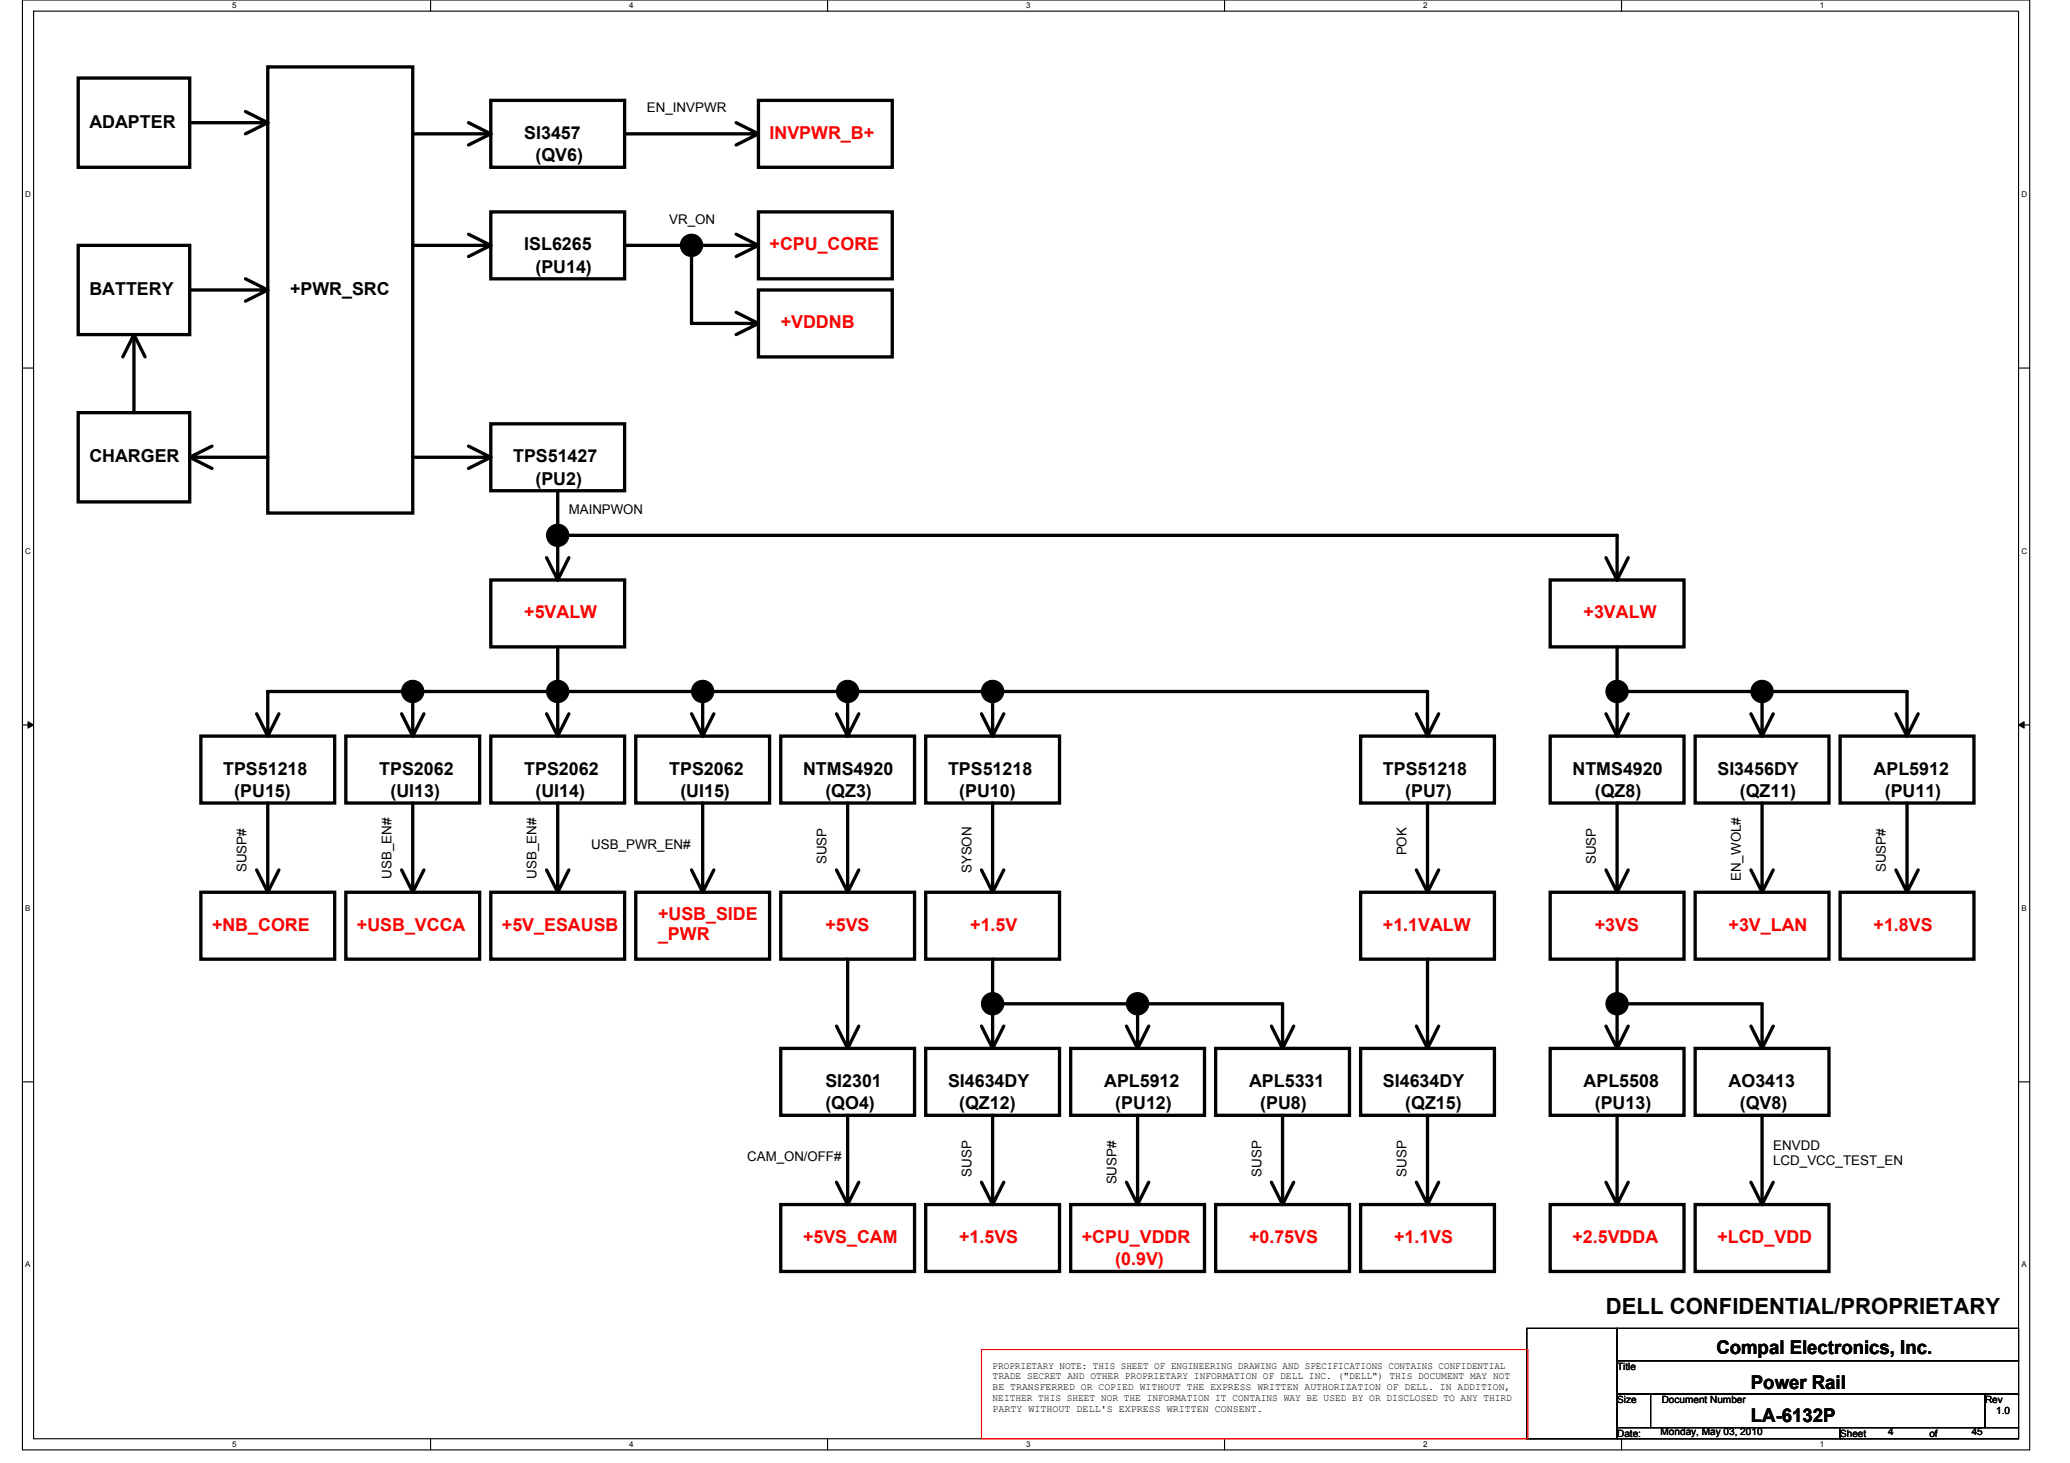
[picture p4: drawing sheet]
<svg xmlns="http://www.w3.org/2000/svg" width="297mm" height="210mm" viewBox="0 0 297 210" stroke-linecap="round" stroke-linejoin="round" font-family="sans-serif">
<path d="M3.2 0h288.1v208h-288.1zM4.8 1.6h284.9v204.8h-284.9z" fill="none" stroke="#000" stroke-width=".16"/>
<g fill="#fff">
<path d="M33.3 .2h.6v1.2h-.6z"/>
<path d="M33.3 206.6h.6v1.3h-.6z"/>
</g>
<path d="M61.8 0v1.6M61.8 206.4v1.6" fill="none" stroke="#000" stroke-width=".16"/>
<g fill="#fff">
<path d="M90.3 .2h.6v1.2h-.6z"/>
<path d="M90.3 206.6h.6v1.3h-.6z"/>
</g>
<path d="M118.8 0v1.6M118.8 206.4v1.6" fill="none" stroke="#000" stroke-width=".16"/>
<g fill="#fff">
<path d="M147.2 .2h.7v1.2h-.7z"/>
<path d="M147.2 206.6h.7v1.3h-.7z"/>
</g>
<path d="M175.7 0v1.6M175.7 206.4v1.6" fill="none" stroke="#000" stroke-width=".16"/>
<g fill="#fff">
<path d="M204.2 .2h.6v1.2h-.6z"/>
<path d="M204.2 206.6h.6v1.3h-.6z"/>
</g>
<path d="M232.7 0v1.6M232.7 206.4v1.6" fill="none" stroke="#000" stroke-width=".16"/>
<g fill="#fff">
<path d="M261.2 .2h.6v1.2h-.6z"/>
<path d="M261.2 206.6h.6v1.3h-.6z"/>
<path d="M3.6 27.2h.8v1.3h-.8z"/>
<path d="M290.1 27.2h.8v1.3h-.8z"/>
<path d="M3.6 78.4h.8v1.3h-.8z"/>
<path d="M290.1 78.4h.8v1.3h-.8z"/>
</g>
<path d="M3.2 52.8h1.6M289.7 52.8h1.6" fill="none" stroke="#000" stroke-width=".16"/>
<g fill="#fff">
<path d="M3.6 129.6h.8v1.3h-.8z"/>
<path d="M290.1 129.6h.7v1.3h-.7z"/>
</g>
<path d="M3.2 104h1.6M289.7 104h1.6" fill="none" stroke="#000" stroke-width=".16"/>
<path d="M4 103.5l.8 .5-.8 .5zM289.7 104l.8-.5v1z" fill="#000" stroke="#000" stroke-width=".14"/>
<g fill="#fff">
<path d="M3.6 180.8h.8v1.3h-.8z"/>
<path d="M290.1 180.8h.7v1.3h-.7z"/>
</g>
<path d="M3.2 155.2h1.6M289.7 155.2h1.6M219.1 190.6h12.9v15.8h-12.9zM232 190.6h57.7v4.6h-57.7zM232 195.2h57.7v4.8h-57.7zM232 204.8h32.1v1.6h-32.1zM232 200h4.8v4.8h-4.8zM236.8 200h48.1v4.8h-48.1zM264.1 204.8h25.6v1.6h-25.6zM284.9 200h4.8v4.8h-4.8z" fill="none" stroke="#000" stroke-width=".16"/>
<g fill="none" stroke="#000" stroke-width=".48">
<path d="M11.2 11.2h16v12.8h-16zM27.2 17.6h11.2l-3.2 1.6M35.2 16l3.2 1.6M38.4 9.6h20.8v64h-20.8zM59.2 19.2h11.2M67.2 17.6l3.2 1.6M70.4 14.4h19.2v9.6h-19.2zM70.4 19.2l-3.2 1.6M89.6 19.2h19.2M105.6 17.6l3.2 1.6M108.8 14.4h19.2v9.6h-19.2zM108.8 19.2l-3.2 1.6"/>
<path d="M11.2 35.2h16v12.8h-16zM59.2 35.2h11.2l-3.2 1.6M67.2 33.6l3.2 1.6M70.4 30.4h19.2v9.6h-19.2zM89.6 35.2h19.2M99.2 35.2v11.2h9.6M105.6 33.6l3.2 1.6M108.8 30.4h19.2v9.6h-19.2zM108.8 35.2l-3.2 1.6M11.2 59.2h16v12.8h-16zM19.2 48v11.2M19.2 48l-1.6 3.2"/>
<path d="M19.2 48l1.6 3.2M27.2 41.6h11.2l-3.2 1.6M35.2 40l3.2 1.6M105.6 44.8l3.2 1.6M108.8 41.6h19.2v9.6h-19.2zM108.8 46.4l-3.2 1.6M27.2 65.6h11.2M30.4 64l-3.2 1.6 3.2 1.6M59.2 65.6h11.2l-3.2 1.6M67.2 64l3.2 1.6M70.4 60.8h19.2v9.6h-19.2zM80 70.4v12.8"/>
<path d="M80 76.8h152v6.4M59.2 99.2v6.4M70.4 83.2h19.2v9.6h-19.2zM78.4 80l1.6 3.2M80 92.8v12.8M81.6 80l-1.6 3.2M100.8 99.2v6.4M121.6 99.2v6.4M142.4 99.2v6.4M222.4 83.2h19.3v9.6h-19.3zM230.4 80l1.6 3.2M232 92.8v12.8"/>
<path d="M232 99.2h41.7v6.4M233.6 80l-1.6 3.2M252.9 99.2v6.4M28.8 105.6h19.2v9.6h-19.2zM36.8 102.4l1.6 3.2M38.4 105.6v-6.4h166.4v6.4M38.4 115.2v12.8M40 102.4l-1.6 3.2M49.6 105.6h19.2v9.6h-19.2zM57.6 102.4l1.6 3.2M59.2 115.2v12.8M60.8 102.4l-1.6 3.2"/>
<path d="M70.4 105.6h19.2v9.6h-19.2zM78.4 102.4l1.6 3.2M80 115.2v12.8M81.6 102.4l-1.6 3.2M91.2 105.6h19.2v9.6h-19.2zM99.2 102.4l1.6 3.2M100.8 115.2v12.8M102.4 102.4l-1.6 3.2M112 105.6h19.2v9.6h-19.2zM120 102.4l1.6 3.2M121.6 115.2v12.8M123.2 102.4l-1.6 3.2"/>
<path d="M132.8 105.6h19.2v9.6h-19.2zM140.8 102.4l1.6 3.2M142.4 115.2v12.8M144 102.4l-1.6 3.2M195.2 105.6h19.2v9.6h-19.2zM203.2 102.4l1.6 3.2M204.8 115.2v12.8M206.4 102.4l-1.6 3.2M222.4 105.6h19.3v9.6h-19.3zM230.4 102.4l1.6 3.2M232 115.2v12.8M233.6 102.4l-1.6 3.2"/>
<path d="M243.3 105.6h19.2v9.6h-19.2zM251.3 102.4l1.6 3.2M252.9 115.2v12.8M254.5 102.4l-1.6 3.2M264.1 105.6h19.2v9.6h-19.2zM272.1 102.4l1.6 3.2M273.7 115.2v12.8M275.3 102.4l-1.6 3.2M28.8 128h19.2v9.6h-19.2zM36.8 124.8l1.6 3.2M40 124.8l-1.6 3.2M49.6 128h19.2v9.6h-19.2z"/>
<path d="M57.6 124.8l1.6 3.2M60.8 124.8l-1.6 3.2M70.4 128h19.2v9.6h-19.2zM78.4 124.8l1.6 3.2M81.6 124.8l-1.6 3.2M91.2 128h19.2v9.6h-19.2zM99.2 124.8l1.6 3.2M102.4 124.8l-1.6 3.2M112 128h19.2v9.6h-19.2zM120 124.8l1.6 3.2M121.6 137.6v12.8M123.2 124.8l-1.6 3.2"/>
<path d="M132.8 128h19.2v9.6h-19.2zM140.8 124.8l1.6 3.2M142.4 137.6v12.8M144 124.8l-1.6 3.2M195.2 128h19.2v9.6h-19.2zM203.2 124.8l1.6 3.2M204.8 137.6v12.8M206.4 124.8l-1.6 3.2M222.4 128h19.3v9.6h-19.3zM230.4 124.8l1.6 3.2M232 137.6v12.8M233.6 124.8l-1.6 3.2"/>
<path d="M243.3 128h19.2v9.6h-19.2zM251.3 124.8l1.6 3.2M254.5 124.8l-1.6 3.2M264.1 128h19.2v9.6h-19.2zM272.1 124.8l1.6 3.2M275.3 124.8l-1.6 3.2M112 150.4h19.2v9.6h-19.2zM120 147.2l1.6 3.2M123.2 147.2l-1.6 3.2M132.8 150.4h19.2v9.6h-19.2zM140.8 147.2l1.6 3.2M142.4 144h41.6v6.4"/>
<path d="M144 147.2l-1.6 3.2M153.6 150.4h19.2v9.6h-19.2zM161.6 147.2l1.6 3.2M163.2 144v6.4M164.8 147.2l-1.6 3.2M174.4 150.4h19.2v9.6h-19.2zM182.4 147.2l1.6 3.2M185.6 147.2l-1.6 3.2M195.2 150.4h19.2v9.6h-19.2zM203.2 147.2l1.6 3.2M206.4 147.2l-1.6 3.2M222.4 150.4h19.3v9.6h-19.3z"/>
<path d="M230.4 147.2l1.6 3.2M232 144h20.9v6.4M233.6 147.2l-1.6 3.2M243.3 150.4h19.2v9.6h-19.2zM251.3 147.2l1.6 3.2M254.5 147.2l-1.6 3.2M112 172.8h19.2v9.6h-19.2zM120 169.6l1.6 3.2M121.6 160v12.8M123.2 169.6l-1.6 3.2M132.8 172.8h19.2v9.6h-19.2zM140.8 169.6l1.6 3.2"/>
<path d="M142.4 160v12.8M144 169.6l-1.6 3.2M153.6 172.8h19.2v9.6h-19.2zM161.6 169.6l1.6 3.2M163.2 160v12.8M164.8 169.6l-1.6 3.2M174.4 172.8h19.2v9.6h-19.2zM182.4 169.6l1.6 3.2M184 160v12.8M185.6 169.6l-1.6 3.2M195.2 172.8h19.2v9.6h-19.2zM203.2 169.6l1.6 3.2"/>
<path d="M204.8 160v12.8M206.4 169.6l-1.6 3.2M222.4 172.8h19.3v9.6h-19.3zM230.4 169.6l1.6 3.2M232 160v12.8M233.6 169.6l-1.6 3.2M243.3 172.8h19.2v9.6h-19.2zM251.3 169.6l1.6 3.2M252.9 160v12.8M254.5 169.6l-1.6 3.2"/>
</g>
<path d="M140.8 193.6h78.4v12.8h-78.4z" fill="none" stroke="#f00" stroke-width=".16"/>
<g fill="#000" stroke="#000" stroke-width=".16">
<circle cx="99.2" cy="35.2" r="1.6"/>
<circle cx="80" cy="76.8" r="1.6"/>
<circle cx="59.2" cy="99.2" r="1.6"/>
<circle cx="80" cy="99.2" r="1.6"/>
<circle cx="100.8" cy="99.2" r="1.6"/>
<circle cx="121.6" cy="99.2" r="1.6"/>
<circle cx="142.4" cy="99.2" r="1.6"/>
<circle cx="232" cy="99.2" r="1.6"/>
<circle cx="252.8" cy="99.2" r="1.6"/>
<circle cx="142.4" cy="144" r="1.6"/>
<circle cx="163.2" cy="144" r="1.6"/>
<circle cx="232" cy="144" r="1.6"/>
</g>
<text font-size="3.2" x="230.4" y="188.5">DELL CONFIDENTIAL/PROPRIETARY</text>
<g font-size="2.7">
<text x="246.3" y="194.3">Compal Electronics, Inc.</text>
<text x="251.3" y="199.3">Power Rail</text>
<text x="251.3" y="204.1">LA-6132P</text>
</g>
<g font-size="2.6">
<text x="12.8" y="18.3">ADAPTER</text>
<text x="75.2" y="19.9">SI3457</text>
<text x="76.8" y="23.1">(QV6)</text>
<text x="75.2" y="35.9">ISL6265</text>
<text x="76.8" y="39.1">(PU14)</text>
<text x="12.8" y="42.3">BATTERY</text>
<text x="41.6" y="42.3">+PWR_SRC</text>
<text x="12.8" y="66.3">CHARGER</text>
<text x="73.6" y="66.3">TPS51427</text>
<text x="76.8" y="69.5">(PU2)</text>
<text x="32" y="111.1">TPS51218</text>
<text x="54.4" y="111.1">TPS2062</text>
<text x="75.2" y="111.1">TPS2062</text>
<text x="96" y="111.1">TPS2062</text>
<text x="115.2" y="111.1">NTMS4920</text>
<text x="136" y="111.1">TPS51218</text>
<text x="198.4" y="111.1">TPS51218</text>
<text x="225.6" y="111.1">NTMS4920</text>
<text x="246.5" y="111.1">SI3456DY</text>
<text x="268.9" y="111.1">APL5912</text>
<text x="33.6" y="114.3">(PU15)</text>
<text x="56" y="114.3">(UI13)</text>
<text x="76.8" y="114.3">(UI14)</text>
<text x="97.6" y="114.3">(UI15)</text>
<text x="118.4" y="114.3">(QZ3)</text>
<text x="137.6" y="114.3">(PU10)</text>
<text x="201.6" y="114.3">(PU7)</text>
<text x="228.8" y="114.3">(QZ8)</text>
<text x="249.7" y="114.3">(QZ11)</text>
<text x="270.5" y="114.3">(PU11)</text>
<text x="118.4" y="155.9">SI2301</text>
<text x="136" y="155.9">SI4634DY</text>
<text x="158.4" y="155.9">APL5912</text>
<text x="179.2" y="155.9">APL5331</text>
<text x="198.4" y="155.9">SI4634DY</text>
<text x="227.2" y="155.9">APL5508</text>
<text x="248.1" y="155.9">AO3413</text>
<text x="118.4" y="159.1">(QO4)</text>
<text x="137.6" y="159.1">(QZ12)</text>
<text x="160" y="159.1">(PU12)</text>
<text x="180.8" y="159.1">(PU8)</text>
<text x="201.6" y="159.1">(QZ15)</text>
<text x="228.8" y="159.1">(PU13)</text>
<text x="249.7" y="159.1">(QV8)</text>
</g>
<g font-size="2.6" fill="#f00">
<text x="110.4" y="19.9">INVPWR_B+</text>
<text x="110.4" y="35.9">+CPU_CORE</text>
<text x="112" y="47.1">+VDDNB</text>
<text x="75.2" y="88.7">+5VALW</text>
<text x="227.2" y="88.7">+3VALW</text>
<text x="94.4" y="131.9">+USB_SIDE</text>
<text x="30.4" y="133.5">+NB_CORE</text>
<text x="51.2" y="133.5">+USB_VCCA</text>
<text x="72" y="133.5">+5V_ESAUSB</text>
<text x="94.4" y="134.9">_PWR</text>
<text x="118.4" y="133.5">+5VS</text>
<text x="139.2" y="133.5">+1.5V</text>
<text x="198.4" y="133.5">+1.1VALW</text>
<text x="228.8" y="133.5">+3VS</text>
<text x="248.1" y="133.5">+3V_LAN</text>
<text x="268.9" y="133.5">+1.8VS</text>
<text x="115.2" y="178.3">+5VS_CAM</text>
<text x="137.6" y="178.3">+1.5VS</text>
<text x="155.2" y="178.3">+CPU_VDDR</text>
<text x="179.2" y="178.3">+0.75VS</text>
<text x="200" y="178.3">+1.1VS</text>
<text x="225.6" y="178.3">+2.5VDDA</text>
<text x="246.5" y="178.3">+LCD_VDD</text>
<text x="160" y="181.5">(0.9V)</text>
</g>
<g font-size="1.9">
<text x="92.8" y="16.1">EN_INVPWR</text>
<text x="96" y="32.1">VR_ON</text>
<text x="81.6" y="73.7">MAINPWON</text>
<text x="35.4" y="125.1" transform="rotate(-90 35.4 125.1)">SUSP#</text>
<text x="84.8" y="121.7">USB_PWR_EN#</text>
<text x="118.6" y="124" transform="rotate(-90 118.6 124)">SUSP</text>
<text x="139.4" y="125.3" transform="rotate(-90 139.4 125.3)">SYSON</text>
<text x="201.8" y="122.7" transform="rotate(-90 201.8 122.7)">POK</text>
<text x="229" y="124" transform="rotate(-90 229 124)">SUSP</text>
<text x="270.6" y="125.1" transform="rotate(-90 270.6 125.1)">SUSP#</text>
<text x="56.2" y="126.1" transform="rotate(-90 56.2 126.1)">USB_EN#</text>
<text x="77" y="126.1" transform="rotate(-90 77 126.1)">USB_EN#</text>
<text x="249.8" y="126.4" transform="rotate(-90 249.8 126.4)">EN_WOL#</text>
<text x="107.2" y="166.6">CAM_ON/OFF#</text>
<text x="254.5" y="165">ENVDD</text>
<text x="254.5" y="167.2">LCD_VCC_TEST_EN</text>
<text x="139.4" y="168.8" transform="rotate(-90 139.4 168.8)">SUSP</text>
<text x="160.2" y="169.9" transform="rotate(-90 160.2 169.9)">SUSP#</text>
<text x="181" y="168.8" transform="rotate(-90 181 168.8)">SUSP</text>
<text x="201.8" y="168.8" transform="rotate(-90 201.8 168.8)">SUSP</text>
</g>
<g font-size="1.4">
<text x="142.4" y="196.4">PROPRIETARY NOTE: THIS SHEET OF ENGINEERING DRAWING AND SPECIFICATIONS CONTAINS CONFIDENTIAL</text>
<text x="142.4" y="197.9">TRADE SECRET AND OTHER PROPRIETARY INFORMATION OF DELL INC. (&quot;DELL&quot;) THIS DOCUMENT MAY NOT</text>
<text x="232" y="196.5">Title</text>
<text x="142.4" y="199.5">BE TRANSFERRED OR COPIED WITHOUT THE EXPRESS WRITTEN AUTHORIZATION OF DELL. IN ADDITION,</text>
<text x="142.4" y="201">NEITHER THIS SHEET NOR THE INFORMATION IT CONTAINS WAY BE USED BY OR DISCLOSED TO ANY THIRD</text>
<text x="142.4" y="202.5">PARTY WITHOUT DELL'S EXPRESS WRITTEN CONSENT.</text>
<text x="232" y="201.3">Size</text>
<text x="238.4" y="201.3">Document Number</text>
<text x="284.9" y="201.3">Rev</text>
<text x="286.5" y="202.9">1.0</text>
<text x="232" y="206.1">Date:</text>
<text x="238.3" y="206">Monday, May 03, 2010</text>
<text x="264.1" y="206.1">Sheet</text>
<text x="270.9" y="206">4</text>
<text x="276.9" y="206.1">of</text>
<text x="282.9" y="206">45</text>
</g>
<g font-size="1.1">
<text x="33.3" y="1.2">5</text>
<text x="90.3" y="1.2">4</text>
<text x="147.2" y="1.2">3</text>
<text x="204.2" y="1.2">2</text>
<text x="261.2" y="1.2">1</text>
<text x="3.6" y="28.2">D</text>
<text x="290.1" y="28.2">D</text>
<text x="3.6" y="79.4">C</text>
<text x="290.1" y="79.4">C</text>
<text x="3.6" y="130.6">B</text>
<text x="290.1" y="130.6">B</text>
<text x="3.6" y="181.9">A</text>
<text x="290.1" y="181.9">A</text>
<text x="33.3" y="207.6">5</text>
<text x="90.3" y="207.6">4</text>
<text x="147.2" y="207.6">3</text>
<text x="204.2" y="207.6">2</text>
<text x="261.2" y="207.6">1</text>
</g>
</svg>
